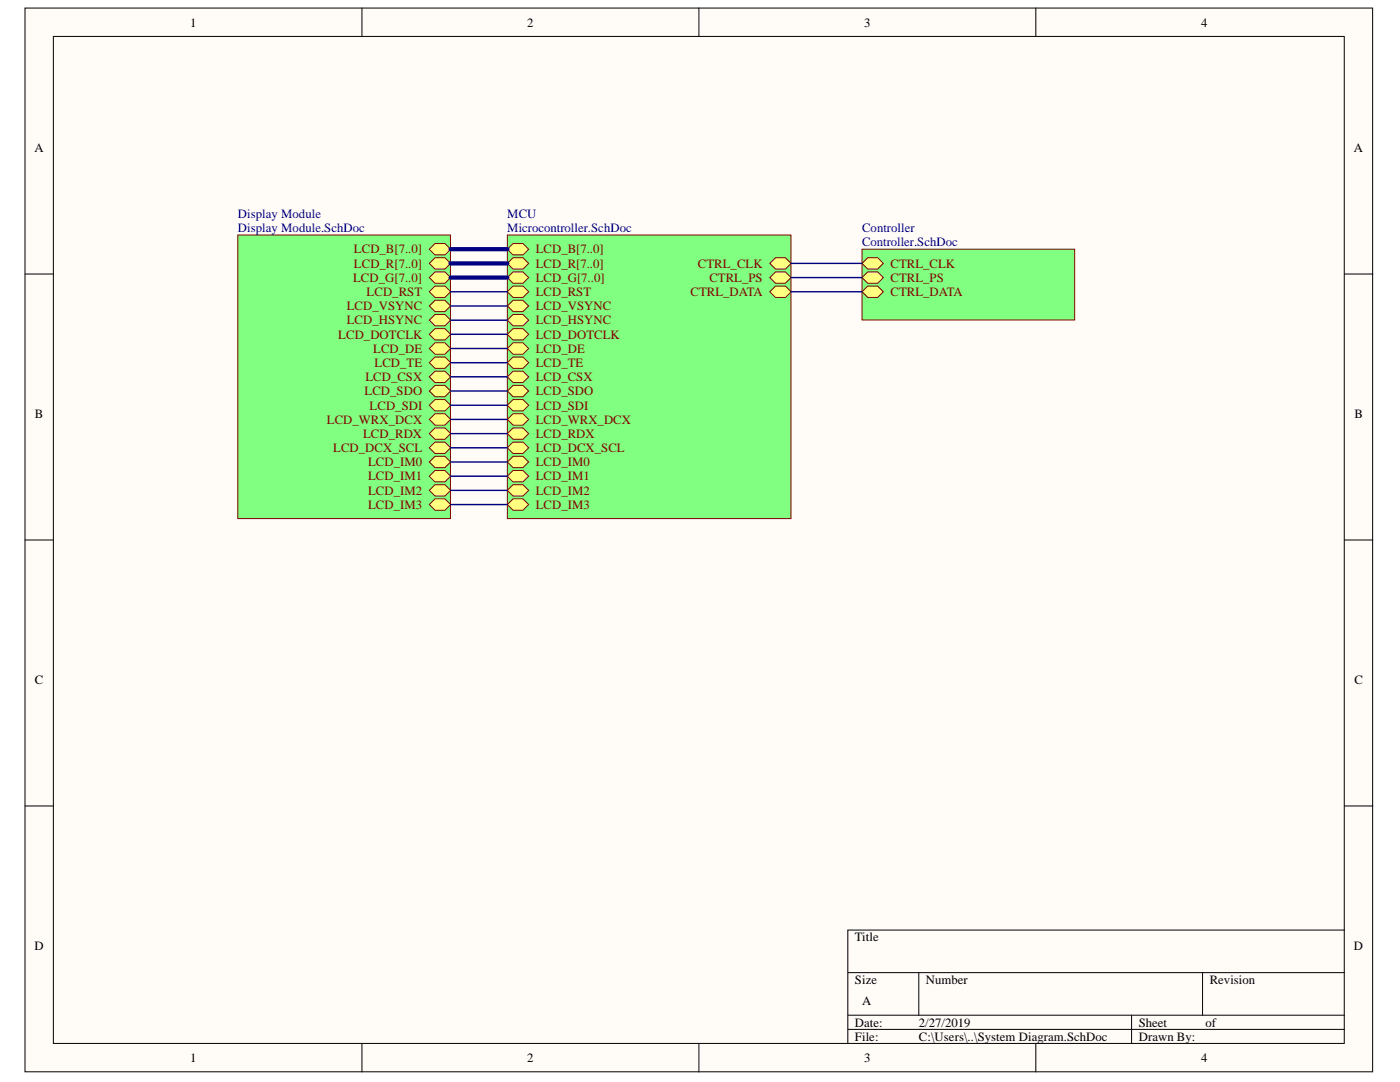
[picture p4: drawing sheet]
<svg xmlns="http://www.w3.org/2000/svg" width="279mm" height="216mm" viewBox="0 0 279 216" stroke-linecap="round" stroke-linejoin="round" font-family="sans-serif">
<g fill="#fffcf8" stroke="#000" stroke-width=".2">
<path d="M5 1.6h268.9v212.3h-268.9z"/>
<path d="M10.7 7.3h257.6v200.9h-257.6z"/>
</g>
<g fill="none" stroke="#000" stroke-width=".2">
<path d="M72.2 1.6v5.7M139.5 1.6v5.7M206.7 1.6v5.7M5 54.7h5.7M268.3 54.7h5.7M5 107.8h5.7M268.3 107.8h5.7M5 160.8h5.7M268.3 160.8h5.7M169.2 194.1h99.1M183.4 194.1v8.5M240 194.1v8.5"/>
<path d="M268.3 185.6h-99.1v22.6M72.2 208.2v5.7M139.5 208.2v5.7M169.2 202.6h99.1M169.2 205.4h99.1M206.7 208.2v5.7M225.8 202.6v5.6"/>
</g>
<path d="M101.3 46.9h56.6v56.6h-56.6z" fill="#80ff80" stroke="#800000" stroke-width=".2"/>
<path d="M101.3 49.7l1.1-1.1h2l1.1 1.1-1.1 1.2h-2z" fill-rule="evenodd" fill="#ffff80"/>
<path d="M101.3 49.7l1.1-1.1h2l1.1 1.1-1.1 1.2h-2z" fill="none" stroke="#800000" stroke-width=".2"/>
<path d="M101.3 52.6l1.1-1.2h2l1.1 1.2-1.1 1.1h-2z" fill-rule="evenodd" fill="#ffff80"/>
<path d="M101.3 52.6l1.1-1.2h2l1.1 1.2-1.1 1.1h-2z" fill="none" stroke="#800000" stroke-width=".2"/>
<path d="M101.3 55.4l1.1-1.1h2l1.1 1.1-1.1 1.1h-2z" fill-rule="evenodd" fill="#ffff80"/>
<path d="M101.3 55.4l1.1-1.1h2l1.1 1.1-1.1 1.1h-2z" fill="none" stroke="#800000" stroke-width=".2"/>
<path d="M101.3 58.2l1.1-1.1h2l1.1 1.1-1.1 1.1h-2z" fill-rule="evenodd" fill="#ffff80"/>
<path d="M101.3 58.2l1.1-1.1h2l1.1 1.1-1.1 1.1h-2z" fill="none" stroke="#800000" stroke-width=".2"/>
<path d="M101.3 61l1.1-1.1h2l1.1 1.1-1.1 1.2h-2z" fill-rule="evenodd" fill="#ffff80"/>
<path d="M101.3 61l1.1-1.1h2l1.1 1.1-1.1 1.2h-2z" fill="none" stroke="#800000" stroke-width=".2"/>
<path d="M101.3 63.9l1.1-1.2h2l1.1 1.2-1.1 1.1h-2z" fill-rule="evenodd" fill="#ffff80"/>
<path d="M101.3 63.9l1.1-1.2h2l1.1 1.2-1.1 1.1h-2z" fill="none" stroke="#800000" stroke-width=".2"/>
<path d="M101.3 66.7l1.1-1.1h2l1.1 1.1-1.1 1.1h-2z" fill-rule="evenodd" fill="#ffff80"/>
<path d="M101.3 66.7l1.1-1.1h2l1.1 1.1-1.1 1.1h-2z" fill="none" stroke="#800000" stroke-width=".2"/>
<path d="M101.3 69.5l1.1-1.1h2l1.1 1.1-1.1 1.2h-2z" fill-rule="evenodd" fill="#ffff80"/>
<path d="M101.3 69.5l1.1-1.1h2l1.1 1.1-1.1 1.2h-2z" fill="none" stroke="#800000" stroke-width=".2"/>
<path d="M101.3 72.4l1.1-1.2h2l1.1 1.2-1.1 1.1h-2z" fill-rule="evenodd" fill="#ffff80"/>
<path d="M101.3 72.4l1.1-1.2h2l1.1 1.2-1.1 1.1h-2z" fill="none" stroke="#800000" stroke-width=".2"/>
<path d="M101.3 75.2l1.1-1.1h2l1.1 1.1-1.1 1.1h-2z" fill-rule="evenodd" fill="#ffff80"/>
<path d="M101.3 75.2l1.1-1.1h2l1.1 1.1-1.1 1.1h-2z" fill="none" stroke="#800000" stroke-width=".2"/>
<path d="M101.3 78l1.1-1.1h2l1.1 1.1-1.1 1.2h-2z" fill-rule="evenodd" fill="#ffff80"/>
<path d="M101.3 78l1.1-1.1h2l1.1 1.1-1.1 1.2h-2z" fill="none" stroke="#800000" stroke-width=".2"/>
<path d="M101.3 80.9l1.1-1.2h2l1.1 1.2-1.1 1.1h-2z" fill-rule="evenodd" fill="#ffff80"/>
<path d="M101.3 80.9l1.1-1.2h2l1.1 1.2-1.1 1.1h-2z" fill="none" stroke="#800000" stroke-width=".2"/>
<path d="M101.3 83.7l1.1-1.1h2l1.1 1.1-1.1 1.1h-2z" fill-rule="evenodd" fill="#ffff80"/>
<path d="M101.3 83.7l1.1-1.1h2l1.1 1.1-1.1 1.1h-2z" fill="none" stroke="#800000" stroke-width=".2"/>
<path d="M101.3 86.5l1.1-1.1h2l1.1 1.1-1.1 1.2h-2z" fill-rule="evenodd" fill="#ffff80"/>
<path d="M101.3 86.5l1.1-1.1h2l1.1 1.1-1.1 1.2h-2z" fill="none" stroke="#800000" stroke-width=".2"/>
<path d="M101.3 89.4l1.1-1.2h2l1.1 1.2-1.1 1.1h-2z" fill-rule="evenodd" fill="#ffff80"/>
<path d="M101.3 89.4l1.1-1.2h2l1.1 1.2-1.1 1.1h-2z" fill="none" stroke="#800000" stroke-width=".2"/>
<path d="M101.3 92.2l1.1-1.1h2l1.1 1.1-1.1 1.1h-2z" fill-rule="evenodd" fill="#ffff80"/>
<path d="M101.3 92.2l1.1-1.1h2l1.1 1.1-1.1 1.1h-2z" fill="none" stroke="#800000" stroke-width=".2"/>
<path d="M101.3 95l1.1-1.1h2l1.1 1.1-1.1 1.1h-2z" fill-rule="evenodd" fill="#ffff80"/>
<path d="M101.3 95l1.1-1.1h2l1.1 1.1-1.1 1.1h-2z" fill="none" stroke="#800000" stroke-width=".2"/>
<path d="M101.3 97.8l1.1-1.1h2l1.1 1.1-1.1 1.2h-2z" fill-rule="evenodd" fill="#ffff80"/>
<path d="M101.3 97.8l1.1-1.1h2l1.1 1.1-1.1 1.2h-2z" fill="none" stroke="#800000" stroke-width=".2"/>
<path d="M101.3 100.7l1.1-1.2h2l1.1 1.2-1.1 1.1h-2z" fill-rule="evenodd" fill="#ffff80"/>
<path d="M101.3 100.7l1.1-1.2h2l1.1 1.2-1.1 1.1h-2z" fill="none" stroke="#800000" stroke-width=".2"/>
<path d="M153.6 55.4l1.2-1.1h1.9l1.2 1.1-1.2 1.1h-1.9z" fill-rule="evenodd" fill="#ffff80"/>
<path d="M153.6 55.4l1.2-1.1h1.9l1.2 1.1-1.2 1.1h-1.9z" fill="none" stroke="#800000" stroke-width=".2"/>
<path d="M153.6 52.6l1.2-1.2h1.9l1.2 1.2-1.2 1.1h-1.9z" fill-rule="evenodd" fill="#ffff80"/>
<path d="M153.6 52.6l1.2-1.2h1.9l1.2 1.2-1.2 1.1h-1.9z" fill="none" stroke="#800000" stroke-width=".2"/>
<path d="M153.6 58.2l1.2-1.1h1.9l1.2 1.1-1.2 1.1h-1.9z" fill-rule="evenodd" fill="#ffff80"/>
<path d="M153.6 58.2l1.2-1.1h1.9l1.2 1.1-1.2 1.1h-1.9z" fill="none" stroke="#800000" stroke-width=".2"/>
<path d="M172 49.7h42.5v14.2h-42.5z" fill="#80ff80" stroke="#800000" stroke-width=".2"/>
<path d="M172 52.6l1.2-1.2h2l1.1 1.2-1.1 1.1h-2z" fill-rule="evenodd" fill="#ffff80"/>
<path d="M172 52.6l1.2-1.2h2l1.1 1.2-1.1 1.1h-2z" fill="none" stroke="#800000" stroke-width=".2"/>
<path d="M172 55.4l1.2-1.1h2l1.1 1.1-1.1 1.1h-2z" fill-rule="evenodd" fill="#ffff80"/>
<path d="M172 55.4l1.2-1.1h2l1.1 1.1-1.1 1.1h-2z" fill="none" stroke="#800000" stroke-width=".2"/>
<path d="M172 58.2l1.2-1.1h2l1.1 1.1-1.1 1.1h-2z" fill-rule="evenodd" fill="#ffff80"/>
<path d="M172 58.2l1.2-1.1h2l1.1 1.1-1.1 1.1h-2z" fill="none" stroke="#800000" stroke-width=".2"/>
<path d="M157.9 52.6h14.1M157.9 55.4h14.1M157.9 58.2h14.1" fill="none" stroke="#000080" stroke-width=".28"/>
<path d="M47.5 46.9h42.4v56.6h-42.4z" fill="#80ff80" stroke="#800000" stroke-width=".2"/>
<path d="M85.7 49.7l1.1-1.1h2l1.1 1.1-1.1 1.2h-2z" fill-rule="evenodd" fill="#ffff80"/>
<path d="M85.7 49.7l1.1-1.1h2l1.1 1.1-1.1 1.2h-2z" fill="none" stroke="#800000" stroke-width=".2"/>
<path d="M85.7 52.6l1.1-1.2h2l1.1 1.2-1.1 1.1h-2z" fill-rule="evenodd" fill="#ffff80"/>
<path d="M85.7 52.6l1.1-1.2h2l1.1 1.2-1.1 1.1h-2z" fill="none" stroke="#800000" stroke-width=".2"/>
<path d="M85.7 55.4l1.1-1.1h2l1.1 1.1-1.1 1.1h-2z" fill-rule="evenodd" fill="#ffff80"/>
<path d="M85.7 55.4l1.1-1.1h2l1.1 1.1-1.1 1.1h-2z" fill="none" stroke="#800000" stroke-width=".2"/>
<path d="M85.7 58.2l1.1-1.1h2l1.1 1.1-1.1 1.1h-2z" fill-rule="evenodd" fill="#ffff80"/>
<path d="M85.7 58.2l1.1-1.1h2l1.1 1.1-1.1 1.1h-2z" fill="none" stroke="#800000" stroke-width=".2"/>
<path d="M85.7 61l1.1-1.1h2l1.1 1.1-1.1 1.2h-2z" fill-rule="evenodd" fill="#ffff80"/>
<path d="M85.7 61l1.1-1.1h2l1.1 1.1-1.1 1.2h-2z" fill="none" stroke="#800000" stroke-width=".2"/>
<path d="M85.7 63.9l1.1-1.2h2l1.1 1.2-1.1 1.1h-2z" fill-rule="evenodd" fill="#ffff80"/>
<path d="M85.7 63.9l1.1-1.2h2l1.1 1.2-1.1 1.1h-2z" fill="none" stroke="#800000" stroke-width=".2"/>
<path d="M85.7 66.7l1.1-1.1h2l1.1 1.1-1.1 1.1h-2z" fill-rule="evenodd" fill="#ffff80"/>
<path d="M85.7 66.7l1.1-1.1h2l1.1 1.1-1.1 1.1h-2z" fill="none" stroke="#800000" stroke-width=".2"/>
<path d="M85.7 69.5l1.1-1.1h2l1.1 1.1-1.1 1.2h-2z" fill-rule="evenodd" fill="#ffff80"/>
<path d="M85.7 69.5l1.1-1.1h2l1.1 1.1-1.1 1.2h-2z" fill="none" stroke="#800000" stroke-width=".2"/>
<path d="M85.7 72.4l1.1-1.2h2l1.1 1.2-1.1 1.1h-2z" fill-rule="evenodd" fill="#ffff80"/>
<path d="M85.7 72.4l1.1-1.2h2l1.1 1.2-1.1 1.1h-2z" fill="none" stroke="#800000" stroke-width=".2"/>
<path d="M85.7 75.2l1.1-1.1h2l1.1 1.1-1.1 1.1h-2z" fill-rule="evenodd" fill="#ffff80"/>
<path d="M85.7 75.2l1.1-1.1h2l1.1 1.1-1.1 1.1h-2z" fill="none" stroke="#800000" stroke-width=".2"/>
<path d="M85.7 78l1.1-1.1h2l1.1 1.1-1.1 1.2h-2z" fill-rule="evenodd" fill="#ffff80"/>
<path d="M85.7 78l1.1-1.1h2l1.1 1.1-1.1 1.2h-2z" fill="none" stroke="#800000" stroke-width=".2"/>
<path d="M85.7 80.9l1.1-1.2h2l1.1 1.2-1.1 1.1h-2z" fill-rule="evenodd" fill="#ffff80"/>
<path d="M85.7 80.9l1.1-1.2h2l1.1 1.2-1.1 1.1h-2z" fill="none" stroke="#800000" stroke-width=".2"/>
<path d="M85.7 83.7l1.1-1.1h2l1.1 1.1-1.1 1.1h-2z" fill-rule="evenodd" fill="#ffff80"/>
<path d="M85.7 83.7l1.1-1.1h2l1.1 1.1-1.1 1.1h-2z" fill="none" stroke="#800000" stroke-width=".2"/>
<path d="M85.7 86.5l1.1-1.1h2l1.1 1.1-1.1 1.2h-2z" fill-rule="evenodd" fill="#ffff80"/>
<path d="M85.7 86.5l1.1-1.1h2l1.1 1.1-1.1 1.2h-2z" fill="none" stroke="#800000" stroke-width=".2"/>
<path d="M85.7 89.4l1.1-1.2h2l1.1 1.2-1.1 1.1h-2z" fill-rule="evenodd" fill="#ffff80"/>
<path d="M85.7 89.4l1.1-1.2h2l1.1 1.2-1.1 1.1h-2z" fill="none" stroke="#800000" stroke-width=".2"/>
<path d="M85.7 92.2l1.1-1.1h2l1.1 1.1-1.1 1.1h-2z" fill-rule="evenodd" fill="#ffff80"/>
<path d="M85.7 92.2l1.1-1.1h2l1.1 1.1-1.1 1.1h-2z" fill="none" stroke="#800000" stroke-width=".2"/>
<path d="M85.7 95l1.1-1.1h2l1.1 1.1-1.1 1.1h-2z" fill-rule="evenodd" fill="#ffff80"/>
<path d="M85.7 95l1.1-1.1h2l1.1 1.1-1.1 1.1h-2z" fill="none" stroke="#800000" stroke-width=".2"/>
<path d="M85.7 97.8l1.1-1.1h2l1.1 1.1-1.1 1.2h-2z" fill-rule="evenodd" fill="#ffff80"/>
<path d="M85.7 97.8l1.1-1.1h2l1.1 1.1-1.1 1.2h-2z" fill="none" stroke="#800000" stroke-width=".2"/>
<path d="M85.7 100.7l1.1-1.2h2l1.1 1.2-1.1 1.1h-2z" fill-rule="evenodd" fill="#ffff80"/>
<path d="M85.7 100.7l1.1-1.2h2l1.1 1.2-1.1 1.1h-2z" fill="none" stroke="#800000" stroke-width=".2"/>
<g fill="none" stroke="#000080" stroke-width=".28">
<path d="M89.9 58.2h11.4M89.9 61h11.4M89.9 63.9h11.4M89.9 66.7h11.4M89.9 69.5h11.4M89.9 72.4h11.4M89.9 75.2h11.4M89.9 78h11.4M89.9 80.9h11.4M89.9 83.7h11.4M89.9 86.5h11.4M89.9 89.4h11.4"/>
<path d="M89.9 92.2h11.4M89.9 95h11.4M89.9 97.8h11.4M89.9 100.7h11.4"/>
</g>
<path d="M89.9 49.7h11.4M89.9 52.6h11.4M89.9 55.4h11.4" fill="none" stroke="#000080" stroke-width=".85"/>
<g font-size="2.5">
<text x="38" y="5.3">1</text>
<text x="105.2" y="5.3">2</text>
<text x="172.5" y="5.3">3</text>
<text x="239.7" y="5.3">4</text>
<text x="6.9" y="30.4">A</text>
<text x="270.2" y="30.4">A</text>
<text x="7" y="83.5">B</text>
<text x="270.3" y="83.5">B</text>
<text x="7" y="136.6">C</text>
<text x="270.3" y="136.6">C</text>
<text x="6.9" y="189.6">D</text>
<text x="170.6" y="187.9">Title</text>
<text x="270.2" y="189.6">D</text>
<text x="170.6" y="196.4">Size</text>
<text x="184.8" y="196.4">Number</text>
<text x="241.4" y="196.4">Revision</text>
<text x="172.1" y="200.6">A</text>
<text x="170.6" y="204.9">Date:</text>
<text x="170.6" y="207.7">File:</text>
<text x="183.4" y="204.9">2/27/2019</text>
<text x="183.4" y="207.7">C:\Users\..\System Diagram.SchDoc</text>
<text x="227.3" y="204.9">Sheet</text>
<text x="227.3" y="207.7">Drawn By:</text>
<text x="240.6" y="204.9">of</text>
<text x="38" y="211.9">1</text>
<text x="105.2" y="211.9">2</text>
<text x="172.5" y="211.9">3</text>
<text x="239.7" y="211.9">4</text>
</g>
<g font-size="2.5" fill="#000080">
<text x="47.5" y="43.5">Display Module</text>
<text x="47.5" y="46.3">Display Module.SchDoc</text>
<text x="101.2" y="43.5">MCU</text>
<text x="101.2" y="46.3">Microcontroller.SchDoc</text>
<text x="172.1" y="46.3">Controller</text>
<text x="172.1" y="49.2">Controller.SchDoc</text>
</g>
<g font-size="2.5" fill="#800000">
<text x="70.6" y="50.6">LCD_B[7..0]</text>
<text x="70.6" y="53.4">LCD_R[7..0]</text>
<text x="106.9" y="50.6">LCD_B[7..0]</text>
<text x="106.9" y="53.4">LCD_R[7..0]</text>
<text x="139.3" y="53.4">CTRL_CLK</text>
<text x="177.7" y="53.4">CTRL_CLK</text>
<text x="70.5" y="56.2">LCD_G[7..0]</text>
<text x="73.2" y="59.1">LCD_RST</text>
<text x="106.9" y="56.2">LCD_G[7..0]</text>
<text x="106.9" y="59.1">LCD_RST</text>
<text x="137.8" y="59.1">CTRL_DATA</text>
<text x="141.6" y="56.2">CTRL_PS</text>
<text x="177.7" y="56.2">CTRL_PS</text>
<text x="177.7" y="59.1">CTRL_DATA</text>
<text x="69.2" y="61.9">LCD_VSYNC</text>
<text x="69.2" y="64.7">LCD_HSYNC</text>
<text x="106.9" y="61.9">LCD_VSYNC</text>
<text x="106.9" y="64.7">LCD_HSYNC</text>
<text x="67.5" y="67.6">LCD_DOTCLK</text>
<text x="74.5" y="70.4">LCD_DE</text>
<text x="106.9" y="67.6">LCD_DOTCLK</text>
<text x="106.9" y="70.4">LCD_DE</text>
<text x="72.9" y="76.1">LCD_CSX</text>
<text x="74.7" y="73.2">LCD_TE</text>
<text x="106.9" y="73.2">LCD_TE</text>
<text x="106.9" y="76.1">LCD_CSX</text>
<text x="72.8" y="78.9">LCD_SDO</text>
<text x="73.8" y="81.7">LCD_SDI</text>
<text x="106.9" y="78.9">LCD_SDO</text>
<text x="106.9" y="81.7">LCD_SDI</text>
<text x="65.2" y="84.5">LCD_WRX_DCX</text>
<text x="72.5" y="87.4">LCD_RDX</text>
<text x="106.9" y="84.5">LCD_WRX_DCX</text>
<text x="106.9" y="87.4">LCD_RDX</text>
<text x="66.5" y="90.2">LCD_DCX_SCL</text>
<text x="73.5" y="93">LCD_IM0</text>
<text x="73.5" y="95.9">LCD_IM1</text>
<text x="106.9" y="90.2">LCD_DCX_SCL</text>
<text x="106.9" y="93">LCD_IM0</text>
<text x="106.9" y="95.9">LCD_IM1</text>
<text x="73.5" y="98.7">LCD_IM2</text>
<text x="73.5" y="101.5">LCD_IM3</text>
<text x="106.9" y="98.7">LCD_IM2</text>
<text x="106.9" y="101.5">LCD_IM3</text>
</g>
</svg>
